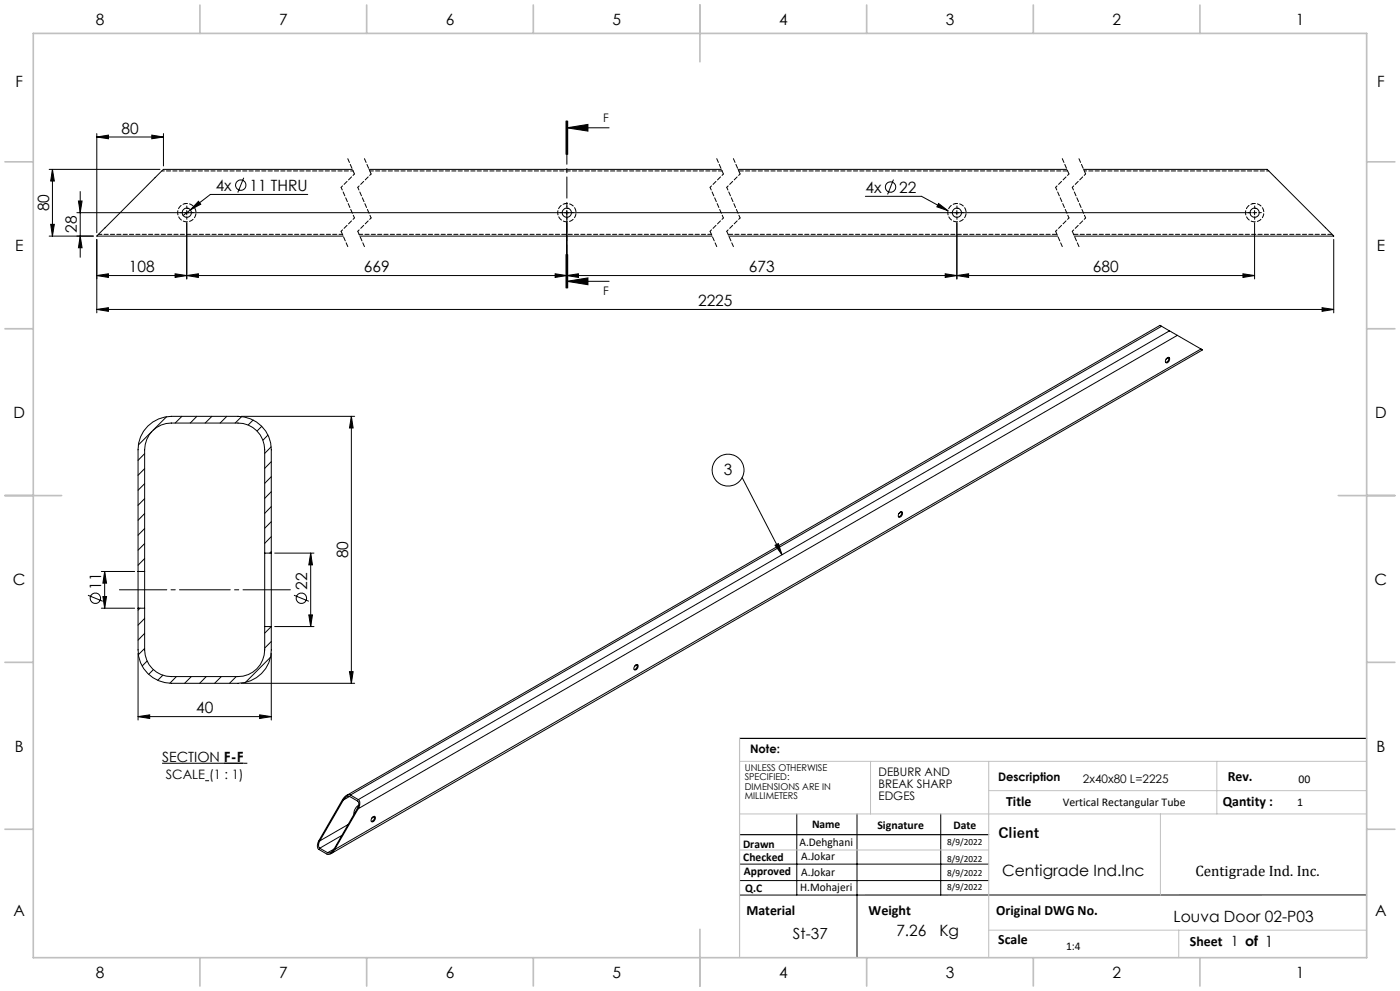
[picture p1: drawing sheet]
<svg xmlns="http://www.w3.org/2000/svg" width="420mm" height="297mm" viewBox="0 0 420 297" stroke-linecap="round" stroke-linejoin="round" font-family="sans-serif">
<g fill="none" stroke="#000" stroke-width=".3">
<path d="M169.8 36.3v10M170 38.3l6.4-1v2zM170 38.3h12.7M170.1 36.3v10M170.3 36.3v10M14.7 50.8h33.3M15.7 50.8l.6 3.5h-1.1zM15.7 50.8v20M24.1 57.4v19.7M29 41.1l3.5-.6v1.1zM29 40v29.7M29 41.1h20"/>
<path d="M45.5 40.5l3.5 .6-3.5 .5zM49 40v9.7M73.1 53.3l-1.8 4.4M92.3 58.3h-29.2l-8.2 6.3M105.7 50.8h-56.7l-20 20h73.9M110.7 50.8h105.7M221.4 50.8h98.6M259.6 58.8h16.9l7.9 4.3M268 53.8l-1.7 4.5M325 50.8h55.2l19.9 20h-77.8M14.7 70.8h13.3M15.2 67.2h1.1l-.6 3.6z"/>
<path d="M23.1 63.7h352.3M23.5 60.3h1.1l-.5 3.4zM24.1 70.8l.5 3.5h-1.1zM29 71.8v22M56 63.1v1.3M56 66.7v16.9M59.5 60.3l.7 .9-3.1 1.7zM107.9 70.8h105.7M169.8 76.3v10M170 63.1v1.3M170 66.7l.1 19.6M170.3 76.3v10z"/>
<path d="M218.6 70.8h98.7M281.6 61l2.8 2.1-3.3-1.1zM287.1 63.1v1.3M287.1 66.7v16.9M375.8 63.7h1.2M376.4 66.7v16.9M376.4 63.1v1.3M400.1 71.8v22M29 92.7l3.5-.5v1.1zM29 92.7h371.1M29 82.6l3.5-.5v1zM29 82.6h347.4"/>
<path d="M52.5 82.1l3.5 .5-3.5 .5zM56 82.6l3.5-.5v1zM166.5 82.1l3.5 .5-3.5 .5zM170 84.3l6.4-1v2zM170 84.3h12.7M170 82.6l3.5-.5v1zM283.6 82.1l3.5 .5-3.5 .5zM287.1 82.6l3.5-.5v1zM348.5 97.8l-.5-.3-244 140.9M348.5 97.8l-243.4 140.5M348.5 97.8l2.3 1.4M350.8 99.2l2.4 1.3"/>
<path d="M350.8 99.2l-243.3 140.4M372.9 82.1l3.5 .5-3.5 .5zM396.6 92.2l3.5 .5-3.5 .6zM349.9 107.5a.54 .54 0 0 1 .8-.4 .54 .54 0 0 1 .1 .9 .67 .67 0 0 1-.4 .6 .67 .67 0 0 1-.8-.1zM350.6 107.1a1.19 1.19 0 0 1-.9 1.5M350.6 107.2l-.8 .4M353.2 100.5l-245.7 141.9M353.2 100.5l7.1 4.1M360.3 104.6l.5 .3-261.6 151M360.3 104.6l-259.9 150M43.4 136l-2 2M45.6 129.3l-4.1 4.1"/>
<path d="M50 124.9l-4.1 4.1M54.6 124.8l-2 2M59.1 124.8l-2 2M63.6 124.8l-2 2M68.1 124.8l-2.1 2M72.4 124.8h34M72.5 124.8l-1.9 2M76 125.9l-1.6 1.5M78.5 127.8l-1.4 1.4M80.4 130.4l-1.5 1.5M81.4 133.9l-2 2M81.4 138.4l-2 2"/>
<path d="M105.4 124.8l.5 3.5h-1.1zM105.4 124.8v80M43.4 140.4l-2 2M43.4 145l-2 1.9M43.4 149.4l-2 2M43.4 153.9l-2 2M43.4 158.4l-2 2M81.4 156.3l-2 2M81.4 142.9l-2 1.9M81.4 147.4l-2 2M81.4 151.8l-2 2M222.6 143.1l12 23.2"/>
<path d="M269.9 153.6a.56 .56 0 0 1 .9 0 .56 .56 0 0 1-.2 .8 .55 .55 0 0 1-.5 .6 .55 .55 0 0 1-.6-.5zM270.4 153.3a1.2 1.2 0 0 1-.8 1.6M270.5 153.4l-.8 .5M26.4 178.4l4.4 1.8M30.4 171.3h10M30.9 178.8h1.1l-.6 3.5zM31.4 171.3l.6 3.5h-1.1zM31.4 171.3v11M41.4 171.3v11M41.4 171.3h2M43.4 171.3v11M43.4 162.9l-2 2"/>
<path d="M43.4 167.4l-2 2M79.4 165.8v-31a8 8 0 0 0-8-8h-20a8 8 0 0 0-8 8v36.5M79.4 165.8v22M79.4 165.8h2M81.4 165.8v-31a10 10 0 0 0-10-10h-20a10 10 0 0 0-10 10v36.5M81.4 165.8v22M81.4 165.3l-.5 .5M81.4 160.8l-2 2M82.4 165.8h11.8M88.2 178.4l4.4 1.8M93.2 165.8v22M93.2 165.8l.5 3.5h-1.1z"/>
<path d="M232.5 163.4l1-.5 1.1 3.4zM30.4 182.3h10M41.4 182.3v12.5a10 10 0 0 0 10 10h20a10 10 0 0 0 10-10v-7M41.4 182.3h2M41.4 195.8v20M42 182.3l-.6 .6M43.4 182.3v12.5a8 8 0 0 0 8 8h20a8 8 0 0 0 8-8v-7M43.4 185.3l-2 2.1M43.4 189.8l-2 2M43.4 194.3l-1.9 1.9M44.1 198.1l-1.4 1.5M79.4 187.8h2"/>
<path d="M81.1 197l-7.5 7.5M81.4 187.8l-2 2M81.4 192.3l-2 1.9M81.4 195.8v20M82.4 187.8h11.8M92.6 184.3h1.1l-.5 3.5zM190.6 199.4a.5 .5 0 0 1 .8-.1 .5 .5 0 0 1 0 .7 .69 .69 0 0 1-.4 .7 .69 .69 0 0 1-.8-.2l.1-.6zM191.1 199.1a1.24 1.24 0 0 1-.8 1.6M191.2 199.2l-.8 .5M41.4 214.8l3.5-.6v1.1zM41.4 214.8h40M46 200.7l-1.4 1.4"/>
<path d="M48.9 202.3l-1.6 1.6M52.9 202.8l-2 2M57.4 202.8l-2 2M61.9 202.8l-2 2M66.4 202.8l-2 2M70.9 202.8l-2 2M72.4 204.8h34M77.9 214.2l3.5 .6-3.5 .5zM104.8 201.3h1.1l-.5 3.5zM48.6 228.7h18.6M61.6 234h1.1M73 228.7h1.2"/>
<path d="M103 239.8l-7.1 12.2M104.9 238.7l2.3 1.4a1.55 1.55 0 0 1 0 2.1l-7 12.3M104.9 238.7a1.6 1.6 0 0 0-1.9 1.1M104.9 238.7l-1.9 1.1M105.1 238.3a2.11 2.11 0 0 0-2.3 1.3l-7.1 12.3a2.1 2.1 0 0 0 0 2.7l2.4 1.4a1.95 1.95 0 0 0 2.3-1.4M105.1 238.3l2.4 1.3M107.5 239.6a2.08 2.08 0 0 1 0 2.8M95.9 252a1.87 1.87 0 0 0 0 2.2M95.9 254.2l2.4 1.3M100.2 254.5a1.63 1.63 0 0 1-1.9 1M100.2 254.5l-1.9 1M102.5 250.4l-6.6 3.8"/>
<path d="M104.4 247.1l-8.5 4.9M107.5 242.4l-7.1 12.2M107.6 241.4a2.7 2.7 0 0 0-1.4 2.6M111.8 244.9a.56 .56 0 0 1 .9 0 .56 .56 0 0 1-.3 .8 .57 .57 0 0 1-.5 .6 .57 .57 0 0 1-.6-.4zM112.3 244.6a1.2 1.2 0 0 1-.9 1.6M112.3 244.7l-.8 .5M221.9 259h74.7M239 243.9v24.3M257.1 243.9v43.1M282.2 243.9v24.3M221.9 263.9h74.7M410 268.2h-188.1"/>
<circle cx="72.2" cy="55.5" r="1.55"/>
<circle cx="267.1" cy="56.1" r="1.56"/>
<circle cx="56" cy="63.7" r="1.38"/>
<circle cx="170" cy="63.7" r="1.39"/>
<circle cx="287.1" cy="63.7" r="1.38"/>
<circle cx="376.4" cy="63.7" r="1.38"/>
<circle cx="218.4" cy="140.9" r="4.8"/>
<circle cx="28.6" cy="179.3" r="1.56"/>
<circle cx="90.4" cy="179.3" r="1.55"/>
</g>
<path d="M67.2 228.7h5.8" fill="none" stroke="#000" stroke-width=".4"/>
<g fill="none" stroke="#000" stroke-width=".3" stroke-dasharray="15.2 1.3 1.3 1.3">
<path d="M54.8 63.7h-.8M56 65v.7M56 62.5v-.8M57.3 63.7h.7M168.8 63.7h-.7M170.1 65v.7M170.1 62.5v-.8M171.3 63.7h.8M285.8 63.7h-.7M287.1 65v.7M287.1 62.5v-.8M288.3 63.7h.8"/>
<path d="M375.2 63.7h-.8M376.4 65v.7M376.4 62.5v-.8M377.7 63.7h.7"/>
</g>
<path d="M35.8 176.8h51.3" fill="none" stroke="#000" stroke-width=".3" stroke-dasharray="15.2 1.3 1.3 1.3" stroke-dashoffset="1"/>
<g fill="none" stroke="#000" stroke-width=".3" stroke-dasharray="1.3 .6">
<path d="M104.3 47.6l2 4.5M109.3 47.6l2 4.5M215 47.6l2 4.5M220 47.6l2 4.5M318.7 47.6l2 4.5M323.7 47.6l2 4.5M102.3 69.3l2 4.6M107.3 69.3l2 4.6M213 69.3l2 4.6M218 69.3l2 4.6M316.7 69.3l2 4.6M321.7 69.3l2 4.6"/>
<path d="M399.7 70.2h-77.6"/>
</g>
<path d="M106.3 52.1l-4 4M111.3 52.1l-4 4M217 52.1l-4 4M222 52.1l-4 4M320.7 52.1l-4 4M325.7 52.1l-4 4M106.3 65.3l-4 4M111.3 65.3l-4 4M217 65.3l-4 4M222 65.3l-4 4M320.7 65.3l-4 4M325.7 65.3l-4 4" fill="none" stroke="#000" stroke-width=".3" stroke-dasharray="1.3 .6" stroke-dashoffset=".7"/>
<path d="M102.3 56.1l4 9.2M107.3 56.1l4 9.2M213 56.1l4 9.2M218 56.1l4 9.2M316.7 56.1l4 9.2M321.7 56.1l4 9.2" fill="none" stroke="#000" stroke-width=".3" stroke-dasharray="1.3 .6" stroke-dashoffset=".4"/>
<path d="M170.1 36.3v50" fill="none" stroke="#000" stroke-width=".3" stroke-dasharray="6.3 1.3 1.3 1.3" stroke-dashoffset="3.6"/>
<path d="M221.9 221.3h188.1M221.9 250.2h74.7" fill="none" stroke="#000" stroke-width=".35"/>
<path d="M221.9 228.2h188.1M261.2 228.2v15.7M296.6 228.2v58.8M296.6 237h113.4M365.1 228.2v15.7M221.9 243.9h188.1M221.9 254.7h74.7M348.1 243.9v24.3M296.6 278.8h113.4M353.6 278.8v8.2" fill="none" stroke="#c0c0c0" stroke-width=".3"/>
<path d="M221.9 221.3v65.7" fill="none" stroke="#c0c0c0" stroke-width=".35"/>
<g fill="none" stroke="#c0c0c0" stroke-width=".5">
<path d="M10 10h400v277h-400zM60 1.5v8.5M110 1.5v8.5M160 1.5v8.5M210 1.5v17M260 1.5v8.5M310 1.5v8.5M360 1.5v8.5M1.5 48.5h8.5M410 48.5h8.5M1.5 98.5h8.5M410 98.5h8.5"/>
<path d="M1.5 148.5h17M401.5 148.5h17M1.5 198.5h8.5M410 198.5h8.5M1.5 248.5h8.5M410 248.5h8.5M210 278.5v17M60 287v8.5M110 287v8.5M160 287v8.5M260 287v8.5M310 287v8.5"/>
<path d="M360 287v8.5"/>
</g>
<g fill="#000">
<path d="M281.6 61l2.8 2.1-3.3-1.1zM232.5 163.4l1-.5 1.1 3.4z"/>
<path d="M170 38.3l6.4-1v2zM170 84.3l6.4-1v2z"/>
<path d="M29 41.1l3.5-.6v1.1zM45.5 40.5l3.5 .6-3.5 .5zM59.5 60.3l-2.4 2.6 3.1-1.7z"/>
<path d="M15.2 67.2h1.1l-.6 3.6zM15.7 50.8l.6 3.5h-1.1z"/>
<path d="M23.5 60.3h1.1l-.5 3.4zM24.1 70.8l.5 3.5h-1.1z"/>
<path d="M52.5 82.1l3.5 .5-3.5 .5zM29 82.6l3.5-.5v1z"/>
<path d="M56 82.6l3.5-.5v1zM166.5 82.1l3.5 .5-3.5 .5zM170 82.6l3.5-.5v1zM283.6 82.1l3.5 .5-3.5 .5z"/>
<path d="M396.6 92.2l3.5 .5-3.5 .6zM29 92.7l3.5-.5v1.1zM372.9 82.1l3.5 .5-3.5 .5zM287.1 82.6l3.5-.5v1z"/>
<path d="M105.4 124.8l.5 3.5h-1.1zM104.8 201.3h1.1l-.5 3.5z"/>
<path d="M30.9 178.8h1.1l-.6 3.5zM31.4 171.3l.6 3.5h-1.1z"/>
<path d="M92.6 184.3h1.1l-.5 3.5zM93.2 165.8l.5 3.5h-1.1z"/>
<path d="M41.4 214.8l3.5-.6v1.1zM77.9 214.2l3.5 .6-3.5 .5z"/>
</g>
<path d="M380.7 51.2h-55.4M55.6 61a2.75 2.75 0 0 1 3.1 3.5 2.75 2.75 0 0 1-4.5 1.2 2.75 2.75 0 0 1 .9-4.5l.5-.2M169.6 61a2.75 2.75 0 0 1 3.1 3.5 2.75 2.75 0 0 1-4.5 1.2 2.75 2.75 0 0 1 .9-4.5l.5-.2M286.6 61a2.75 2.75 0 0 1 3.1 3.5 2.75 2.75 0 0 1-4.5 1.2 2.75 2.75 0 0 1 .9-4.5l.5-.2M375.9 61a2.75 2.75 0 0 1 3.1 3.5 2.75 2.75 0 0 1-4.5 1.2 2.75 2.75 0 0 1 .9-4.5l.5-.2" fill="none" stroke="#000" stroke-width=".3" stroke-dasharray="1.3 .6" stroke-dashoffset=".6"/>
<path d="M320.3 51.2h-98.7M317.1 70.2h-98.7" fill="none" stroke="#000" stroke-width=".3" stroke-dasharray="1.3 .6" stroke-dashoffset="-.1"/>
<path d="M216.6 51.2h-105.7M102.7 70.2h-73.2M213.4 70.2h-105.7" fill="none" stroke="#000" stroke-width=".3" stroke-dasharray="1.3 .6" stroke-dashoffset=".2"/>
<path d="M105.9 51.2h-57.4" fill="none" stroke="#000" stroke-width=".3" stroke-dasharray="1.3 .6" stroke-dashoffset=".5"/>
<g font-size="4.7">
<text x="28.7" y="7.6">8</text>
<text x="83.7" y="7.6">7</text>
<text x="133.7" y="7.6">6</text>
<text x="183.7" y="7.6">5</text>
<text x="233.7" y="7.6">4</text>
<text x="283.7" y="7.6">3</text>
<text x="333.7" y="7.6">2</text>
<text x="388.7" y="7.6">1</text>
<text x="4.6" y="26.1">F</text>
<text x="413.1" y="26.1">F</text>
<text x="36.5" y="40">80</text>
<text x="64.7" y="57.2">4x</text>
<text x="74.8" y="57.2">11 THRU</text>
<text x="259.6" y="57.8">4x</text>
<text x="269.7" y="57.8">22</text>
<text x="14.8" y="63.3" transform="rotate(-90 14.8 63.3)">80</text>
<text x="23.1" y="69.8" transform="rotate(-90 23.1 69.8)">28</text>
<text x="4.5" y="75.3">E</text>
<text x="413" y="75.3">E</text>
<text x="38.7" y="81.6">108</text>
<text x="109.2" y="81.6">669</text>
<text x="224.7" y="81.6">673</text>
<text x="327.9" y="81.6">680</text>
<text x="209.4" y="91.7">2225</text>
<text x="4" y="125.3">D</text>
<text x="412.5" y="125.3">D</text>
<text x="217.1" y="142.5">3</text>
<text x="104.4" y="167.3" transform="rotate(-90 104.4 167.3)">80</text>
<text x="3.9" y="175.3">C</text>
<text x="30.4" y="176.7" transform="rotate(-90 30.4 176.7)">11</text>
<text x="92.1" y="176.7" transform="rotate(-90 92.1 176.7)">22</text>
<text x="412.4" y="175.3">C</text>
<text x="58.8" y="213.7">40</text>
<text x="4.4" y="225.3">B</text>
<text x="412.9" y="225.3">B</text>
<text x="300.6" y="262.6">Centigrade Ind.Inc</text>
<text x="4" y="274.6">A</text>
<text x="412.5" y="274.6">A</text>
<text x="268.9" y="280.5">7.26</text>
<text x="281.8" y="280.5">Kg</text>
<text x="352.1" y="276.4">Louva Door 02-P03</text>
<text x="28.7" y="293.1">8</text>
<text x="83.7" y="293.1">7</text>
<text x="133.7" y="293.1">6</text>
<text x="183.7" y="293.1">5</text>
<text x="233.7" y="293.1">4</text>
<text x="283.7" y="293.1">3</text>
<text x="333.7" y="293.1">2</text>
<text x="388.7" y="293.1">1</text>
</g>
<text font-size="4.6" x="237.9" y="281.3">St-37</text>
<text font-size="4.5" x="358.6" y="262.6">Centigrade Ind. Inc.</text>
<g font-size="4.2">
<text x="48.6" y="228.3">SECTION F-F</text>
<text x="368.3" y="234.1">Rev.</text>
<text x="301.9" y="241.6">Title</text>
<text x="366.8" y="241.6">Qantity :</text>
<text x="299.6" y="251.2">Client</text>
<text x="223.9" y="274.2">Material</text>
<text x="260.6" y="274.2">Weight</text>
<text x="298.9" y="274.2">Original DWG No.</text>
<text x="299.5" y="282.8">Scale</text>
<text x="357" y="283.6">Sheet 1 of 1</text>
</g>
<text font-size="3.9" x="49.7" y="233.5">SCALE (1 : 1)</text>
<g font-size="3.5">
<text x="181" y="36.7">F</text>
<text x="181" y="88.5">F</text>
<text x="225" y="225.7">Note:</text>
<text x="263.6" y="232.6">DEBURR AND</text>
<text x="263.6" y="236.1">BREAK SHARP</text>
<text x="263.6" y="239.7">EDGES</text>
<text x="299.4" y="234.1">Description</text>
<text x="324.9" y="234.7">2x40x80 L=2225</text>
<text x="389.6" y="234.7">00</text>
<text x="318.8" y="241.6">Vertical Rectangular Tube</text>
<text x="389.2" y="241.6">1</text>
<text x="243.6" y="248.1">Name</text>
<text x="263.2" y="248.5">Signature</text>
<text x="286" y="248.5">Date</text>
<text x="222.9" y="254">Drawn</text>
<text x="239.8" y="253.4">A.Dehghani</text>
<text x="240.4" y="257.8">A.Jokar</text>
<text x="223" y="258.1">Checked</text>
<text x="223.2" y="262.1">Approved</text>
<text x="240.4" y="262.4">A.Jokar</text>
<text x="223.6" y="267.4">Q.C</text>
<text x="240.1" y="267.1">H.Mohajeri</text>
<text x="319.8" y="284.6">1:4</text>
</g>
<g font-size="2.8">
<text x="223.4" y="231">UNLESS OTHERWISE</text>
<text x="223.4" y="233.8">SPECIFIED:</text>
<text x="223.4" y="236.7">DIMENSIONS ARE IN</text>
<text x="223.4" y="239.5">MILLIMETERS</text>
<text x="284.2" y="253.2">8/9/2022</text>
<text x="284.2" y="258.4">8/9/2022</text>
<text x="284.2" y="262.7">8/9/2022</text>
<text x="284.2" y="266.6">8/9/2022</text>
</g>
</svg>
